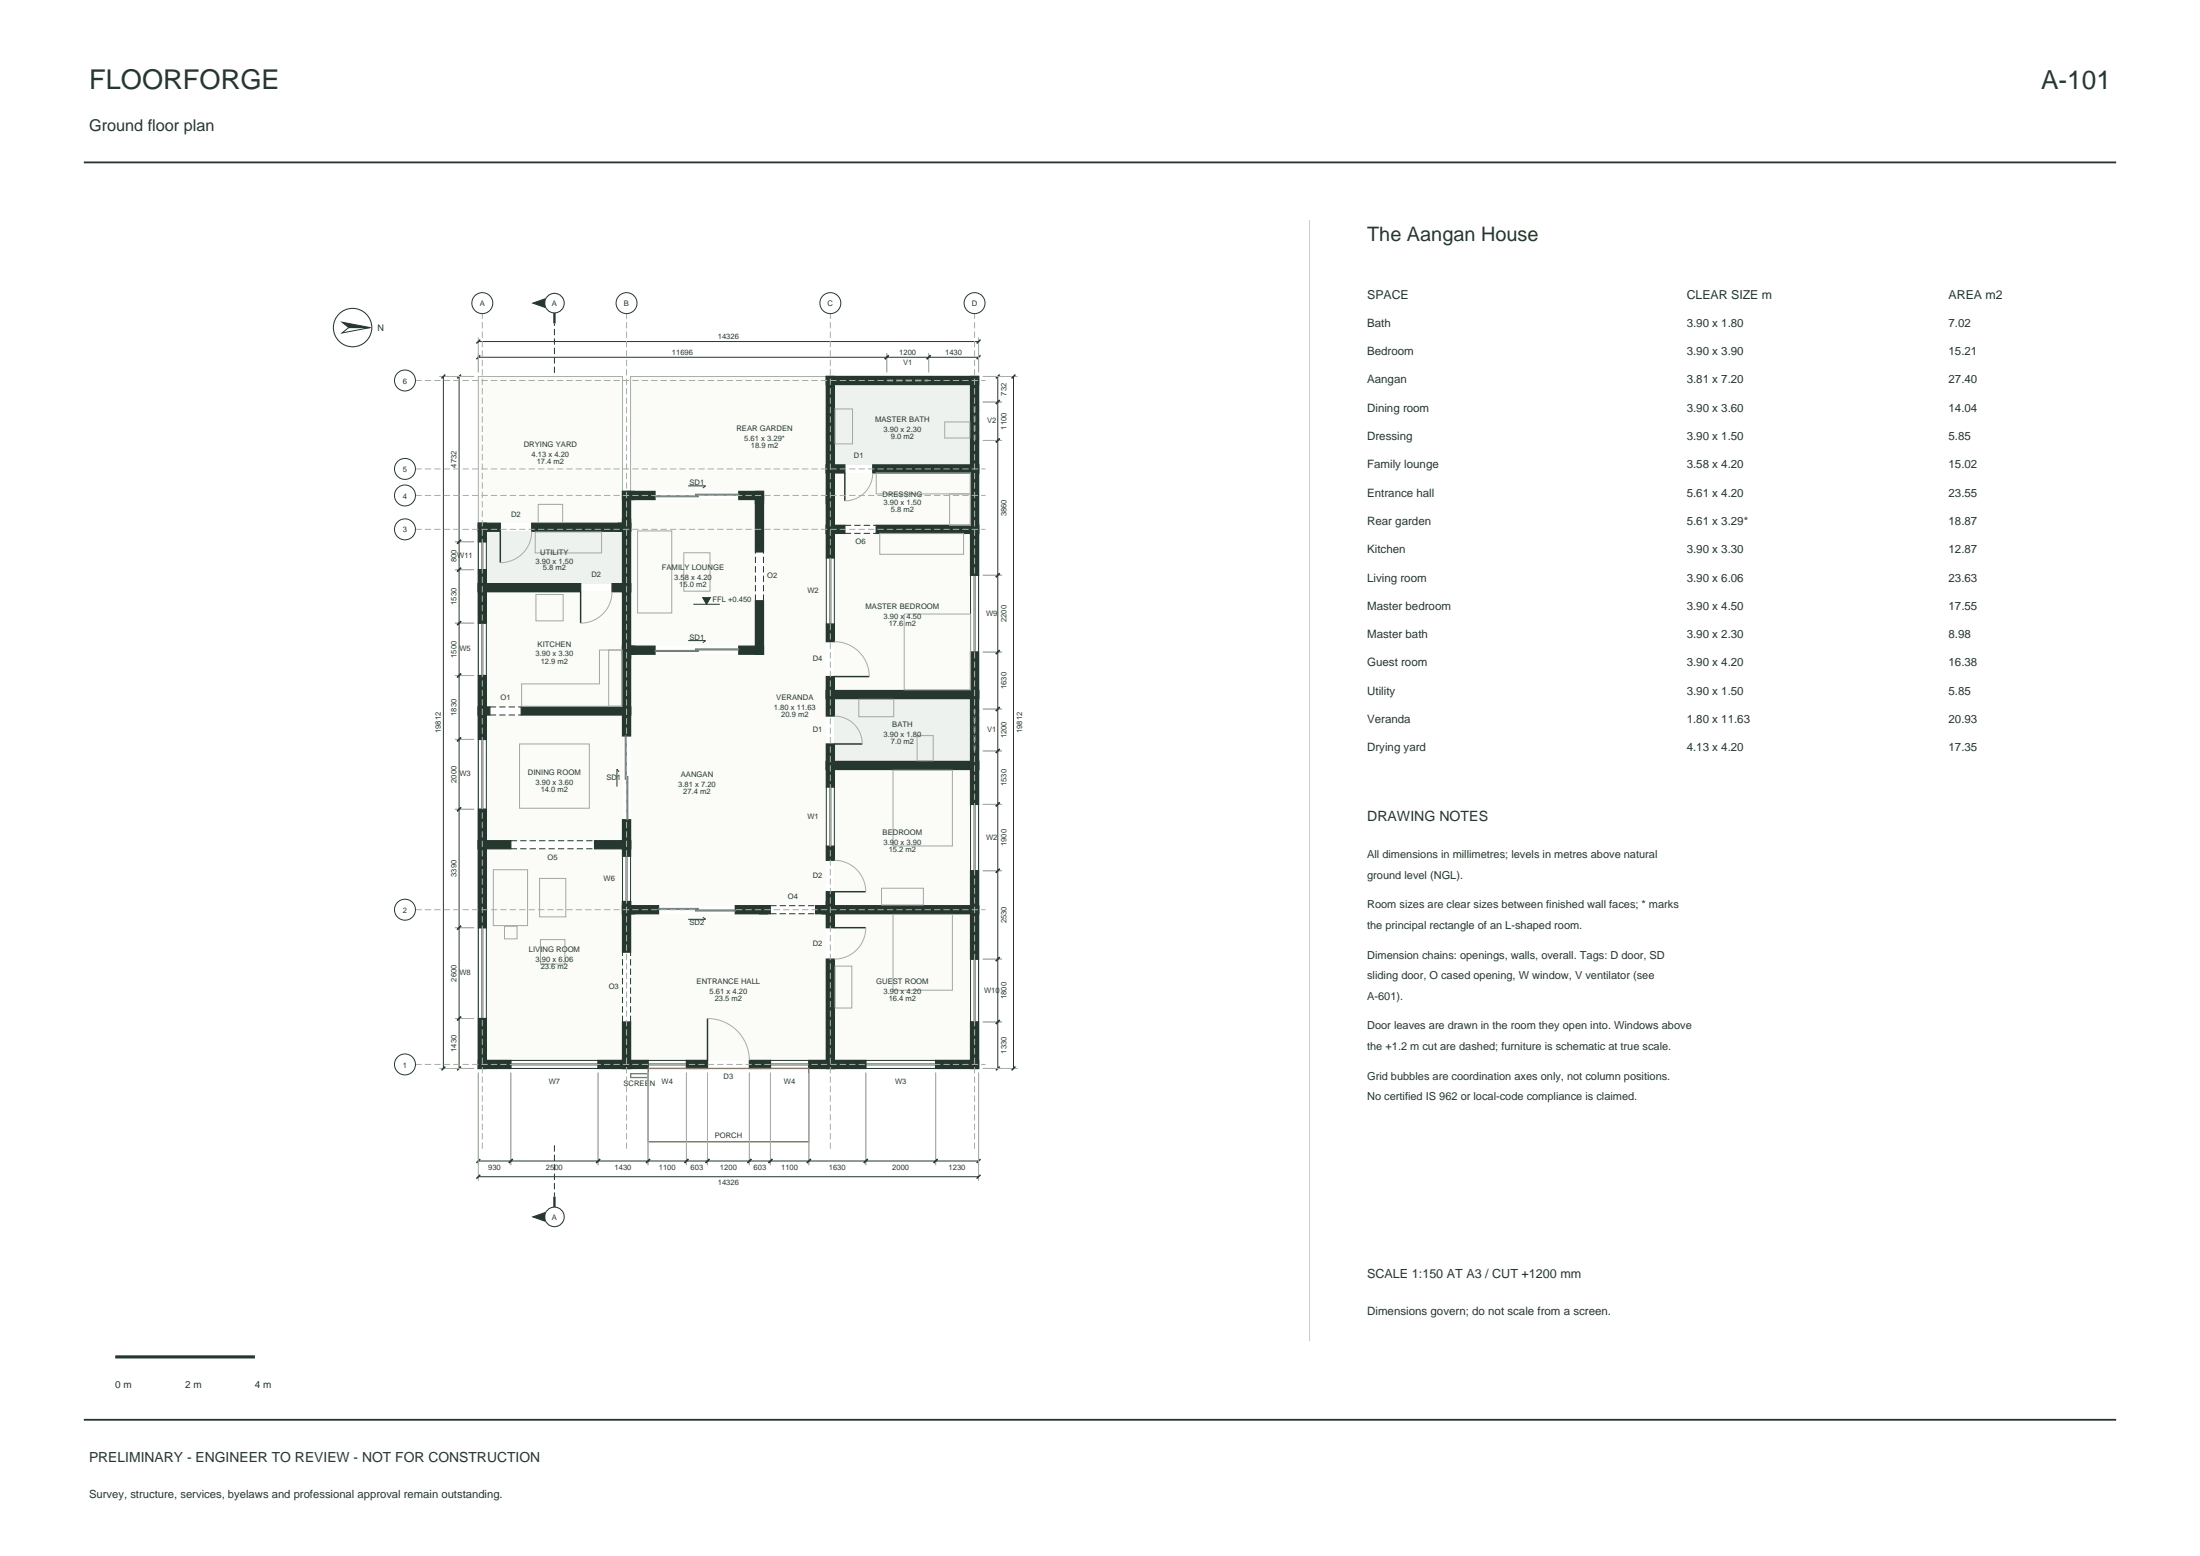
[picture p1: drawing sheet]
<svg xmlns="http://www.w3.org/2000/svg" width="420mm" height="297mm" viewBox="0 0 420 297" stroke-linecap="round" stroke-linejoin="round" font-family="sans-serif">
<path d="M16 31h388M16 271h388" fill="none" stroke="#25372f" stroke-width=".35"/>
<path d="M159.3 133.3h26v12h-26z" fill-rule="evenodd" fill="#eef2ef"/>
<g fill="#fbfbf7">
<path d="M159.3 146.9h26v26h-26z" fill-rule="evenodd"/>
<path d="M120.4 124.9h25.4v48h-25.4z" fill-rule="evenodd"/>
<path d="M92.8 136.5h26v24h-26z" fill-rule="evenodd"/>
<path d="M159.3 90.3h26v10h-26z" fill-rule="evenodd"/>
<path d="M120.4 95.3h23.8v28h-23.8z" fill-rule="evenodd"/>
<path d="M120.4 174.4h37.4v28h-37.4z" fill-rule="evenodd"/>
<path d="M120.4 71.9h37.4v23.4h-12v-1.5h-25.4z" fill-rule="evenodd"/>
<path d="M92.8 112.9h26v22h-26z" fill-rule="evenodd"/>
<path d="M92.8 162h26v40.4h-26z" fill-rule="evenodd"/>
<path d="M159.3 101.8h26v30h-26z" fill-rule="evenodd"/>
</g>
<path d="M159.3 73.4h26v15.3h-26z" fill-rule="evenodd" fill="#eef2ef"/>
<path d="M159.3 174.4h26v28h-26z" fill-rule="evenodd" fill="#fbfbf7"/>
<path d="M92.8 101.4h26v10h-26z" fill-rule="evenodd" fill="#eef2ef"/>
<g fill="#fbfbf7">
<path d="M145.8 95.3h12v77.6h-12z" fill-rule="evenodd"/>
<path d="M91.3 71.9h27.5v28h-27.5z" fill-rule="evenodd"/>
</g>
<path d="M91.3 71.9h27.5v21.9h1.6v-21.9h66.4v132h-95.5zM159.3 136.7a5.3 5.3 0 0 1 5.3 5.3M159.3 164.2a6 6 0 0 1 6 6" fill="none" stroke="#a8afa4" stroke-width=".19"/>
<g fill="#25372f" stroke="#25372f" stroke-width=".25">
<path d="M91.3 160.5h1.5v16.6h-1.5z" fill-rule="evenodd"/>
<path d="M91.3 194.4h1.5v9.5h-1.5z" fill-rule="evenodd"/>
<path d="M114.2 202.4h6.2v1.5h-6.2z" fill-rule="evenodd"/>
<path d="M91.3 202.4h6.2v1.5h-6.2z" fill-rule="evenodd"/>
<path d="M91.3 134.9h1.5v6.2h-1.5z" fill-rule="evenodd"/>
<path d="M91.3 154.5h1.5v7.5h-1.5z" fill-rule="evenodd"/>
<path d="M113.5 160.5h6.9v1.5h-6.9z" fill-rule="evenodd"/>
<path d="M91.3 160.5h6.2v1.5h-6.2z" fill-rule="evenodd"/>
<path d="M91.3 111.4h1.5v7.5h-1.5z" fill-rule="evenodd"/>
<path d="M91.3 128.9h1.5v7.6h-1.5z" fill-rule="evenodd"/>
<path d="M99.5 134.9h20.9v1.6h-20.9z" fill-rule="evenodd"/>
<path d="M91.3 134.9h2.2v1.6h-2.2z" fill-rule="evenodd"/>
<path d="M91.3 99.9h1.5v3.5h-1.5z" fill-rule="evenodd"/>
<path d="M91.3 108.7h1.5v4.2h-1.5z" fill-rule="evenodd"/>
<path d="M116.8 111.4h3.6v1.5h-3.6z" fill-rule="evenodd"/>
<path d="M91.3 111.4h19.5v1.5h-19.5z" fill-rule="evenodd"/>
<path d="M101.5 99.9h18.1v1.5h-18.1z" fill-rule="evenodd"/>
<path d="M91.3 99.9h4.2v1.5h-4.2z" fill-rule="evenodd"/>
<path d="M118.1 99.9h2.3v1.5h-2.3z" fill-rule="evenodd"/>
<path d="M118.8 172.9h1.6v8.8h-1.6z" fill-rule="evenodd"/>
<path d="M118.8 195.1h1.6v8.8h-1.6z" fill-rule="evenodd"/>
<path d="M154.4 202.4h4.9v1.5h-4.9z" fill-rule="evenodd"/>
<path d="M143.1 202.4h4v1.5h-4z" fill-rule="evenodd"/>
<path d="M118.8 202.4h4.9v1.5h-4.9z" fill-rule="evenodd"/>
<path d="M131 202.4h4.1v1.5h-4.1z" fill-rule="evenodd"/>
<path d="M118.8 172.1h1.6v2.3h-1.6z" fill-rule="evenodd"/>
<path d="M118.8 160.5h1.6v2.9h-1.6z" fill-rule="evenodd"/>
<path d="M118.8 172.1h1.6v1.5h-1.6z" fill-rule="evenodd"/>
<path d="M118.8 172.9h2.3v1.5h-2.3z" fill-rule="evenodd"/>
<path d="M140.4 172.9h6.1v1.5h-6.1z" fill-rule="evenodd"/>
<path d="M119.6 172.9h6.1v1.5h-6.1z" fill-rule="evenodd"/>
<path d="M155.7 172.9h2.8v1.5h-2.8z" fill-rule="evenodd"/>
<path d="M145 172.9h2v1.5h-2z" fill-rule="evenodd"/>
<path d="M157 172.9h2.3v1.5h-2.3z" fill-rule="evenodd"/>
<path d="M118.8 134.9h1.6v5.6h-1.6z" fill-rule="evenodd"/>
<path d="M118.8 156.5h1.6v5.5h-1.6z" fill-rule="evenodd"/>
<path d="M118.8 124.1h1.6v12.4h-1.6z" fill-rule="evenodd"/>
<path d="M118.8 123.3h1.6v2.3h-1.6z" fill-rule="evenodd"/>
<path d="M118.8 111.4h1.6v13.5h-1.6z" fill-rule="evenodd"/>
<path d="M118.8 123.3h2.3v1.6h-2.3z" fill-rule="evenodd"/>
<path d="M141 123.3h4.8v1.6h-4.8z" fill-rule="evenodd"/>
<path d="M119.6 123.3h5.4v1.6h-5.4z" fill-rule="evenodd"/>
<path d="M118.8 99.9h1.6v13h-1.6z" fill-rule="evenodd"/>
<path d="M118.8 99.1h1.6v2.3h-1.6z" fill-rule="evenodd"/>
<path d="M118.8 93.8h1.6v6.8h-1.6z" fill-rule="evenodd"/>
<path d="M118.8 93.8h2.3v1.5h-2.3z" fill-rule="evenodd"/>
<path d="M141 93.8h4.8v1.5h-4.8z" fill-rule="evenodd"/>
<path d="M119.6 93.8h5.4v1.5h-5.4z" fill-rule="evenodd"/>
<path d="M144.2 94.6h1.6v10.7h-1.6z" fill-rule="evenodd"/>
<path d="M144.2 114.7h1.6v10.2h-1.6z" fill-rule="evenodd"/>
<path d="M144.2 93.8h1.6v2.3h-1.6z" fill-rule="evenodd"/>
<path d="M157.8 172.9h1.5v4.2h-1.5z" fill-rule="evenodd"/>
<path d="M157.8 183.1h1.5v20.8h-1.5z" fill-rule="evenodd"/>
<path d="M178.6 202.4h8.2v1.5h-8.2z" fill-rule="evenodd"/>
<path d="M157.8 202.4h7.5v1.5h-7.5z" fill-rule="evenodd"/>
<path d="M157.8 172.1h1.5v2.3h-1.5z" fill-rule="evenodd"/>
<path d="M157.8 145.3h1.5v4.9h-1.5z" fill-rule="evenodd"/>
<path d="M157.8 170.2h1.5v3.4h-1.5z" fill-rule="evenodd"/>
<path d="M157.8 161.5h1.5v2.7h-1.5z" fill-rule="evenodd"/>
<path d="M157.8 172.9h29v1.5h-29z" fill-rule="evenodd"/>
<path d="M157.8 131.8h1.5v4.9h-1.5z" fill-rule="evenodd"/>
<path d="M157.8 142h1.5v4.9h-1.5z" fill-rule="evenodd"/>
<path d="M157.8 145.3h29v1.6h-29z" fill-rule="evenodd"/>
<path d="M157.8 100.3h1.5v6.2h-1.5z" fill-rule="evenodd"/>
<path d="M157.8 129.1h1.5v4.2h-1.5z" fill-rule="evenodd"/>
<path d="M157.8 119.1h1.5v3.4h-1.5z" fill-rule="evenodd"/>
<path d="M157.8 131.8h29v1.5h-29z" fill-rule="evenodd"/>
<path d="M157.8 94.6h1.5v7.2h-1.5z" fill-rule="evenodd"/>
<path d="M157.8 88.7h1.5v7.4h-1.5z" fill-rule="evenodd"/>
<path d="M167.3 100.3h19.5v1.5h-19.5z" fill-rule="evenodd"/>
<path d="M157.8 100.3h3.5v1.5h-3.5z" fill-rule="evenodd"/>
<path d="M157.8 71.9h1.5v18.4h-1.5z" fill-rule="evenodd"/>
<path d="M166.6 88.7h20.2v1.6h-20.2z" fill-rule="evenodd"/>
<path d="M157.8 88.7h3.5v1.6h-3.5z" fill-rule="evenodd"/>
<path d="M157.8 71.9h29v1.5h-29z" fill-rule="evenodd"/>
<path d="M185.3 172.9h1.5v10.2h-1.5z" fill-rule="evenodd"/>
<path d="M185.3 195.1h1.5v8.8h-1.5z" fill-rule="evenodd"/>
<path d="M185.3 145.3h1.5v8.2h-1.5z" fill-rule="evenodd"/>
<path d="M185.3 166.2h1.5v8.2h-1.5z" fill-rule="evenodd"/>
<path d="M185.3 131.8h1.5v15.1h-1.5z" fill-rule="evenodd"/>
<path d="M185.3 100.3h1.5v9.5h-1.5z" fill-rule="evenodd"/>
<path d="M185.3 124.5h1.5v8.8h-1.5z" fill-rule="evenodd"/>
<path d="M185.3 88.7h1.5v13.1h-1.5z" fill-rule="evenodd"/>
<path d="M185.3 71.9h1.5v18.4h-1.5z" fill-rule="evenodd"/>
</g>
<path d="M185.3 143.3v-8M186.8 143.3v-8" fill="none" stroke="#25372f" stroke-width=".19" stroke-dasharray="1.2 .6" stroke-linecap="butt"/>
<path d="M185.9 143.3v-8M186.2 143.3v-8" fill="none" stroke="#5f7d78" stroke-width=".19" stroke-dasharray="1.2 .6" stroke-linecap="butt"/>
<path d="M185.3 135.3h1.5M157.8 150.2h1.5v11.3h-1.5zM185.3 143.3h1.5M185.3 153.5h1.5v12.7h-1.5z" fill="none" stroke="#25372f" stroke-width=".19"/>
<path d="M159.3 142h5.3M159.3 170.2h6" fill="none" stroke="#25372f" stroke-width=".28"/>
<path d="M158.4 150.2v11.3M158.6 150.2v11.3M185.9 153.5v12.7M186.2 153.5v12.7" fill="none" stroke="#5f7d78" stroke-width=".19"/>
<g fill="#e3ebea" stroke="#5f7d78" stroke-width=".19">
<path d="M119.7 148.2h.2v8.3h-.2z" fill-rule="evenodd"/>
<path d="M119.4 140.5h.2v8.2h-.2z" fill-rule="evenodd"/>
</g>
<path d="M91.3 141.1h1.5v13.4h-1.5zM118.2 147.3l-.4-.5v3.3" fill="none" stroke="#25372f" stroke-width=".19"/>
<path d="M93.5 134.9h6M93.5 136.5h6" fill="none" stroke="#25372f" stroke-width=".19" stroke-dasharray="1.2 .6" stroke-linecap="butt"/>
<path d="M92 141.1v13.4M92.2 141.1v13.4" fill="none" stroke="#5f7d78" stroke-width=".19"/>
<path d="M161.3 90.3v5.3M135.1 194.4v8" fill="none" stroke="#25372f" stroke-width=".28"/>
<path d="M166.6 90.3a5.3 5.3 0 0 1-5.3 5.3M135.1 194.4a8 8 0 0 1 8 8" fill="none" stroke="#a8afa4" stroke-width=".19"/>
<g fill="#e3ebea" stroke="#5f7d78" stroke-width=".19">
<path d="M125 124.1h8.3v.3h-8.3z" fill-rule="evenodd"/>
<path d="M132.8 123.9h8.2v.2h-8.2z" fill-rule="evenodd"/>
</g>
<path d="M131.4 122.3h3.3l-.5 .4" fill="none" stroke="#25372f" stroke-width=".19"/>
<g fill="#e3ebea" stroke="#5f7d78" stroke-width=".19">
<path d="M125 94.6h8.3v.2h-8.3z" fill-rule="evenodd"/>
<path d="M132.8 94.3h8.2v.2h-8.2z" fill-rule="evenodd"/>
</g>
<path d="M131.4 92.7h3.3l-.5 .4" fill="none" stroke="#25372f" stroke-width=".19"/>
<path d="M144.2 114.7v-9.4M145.8 114.7v-9.4" fill="none" stroke="#25372f" stroke-width=".19" stroke-dasharray="1.2 .6" stroke-linecap="butt"/>
<g fill="#e3ebea" stroke="#5f7d78" stroke-width=".19">
<path d="M125.7 173.4h7.6v.2h-7.6z" fill-rule="evenodd"/>
<path d="M132.8 173.7h7.6v.2h-7.6z" fill-rule="evenodd"/>
</g>
<g fill="none" stroke="#25372f" stroke-width=".19">
<path d="M65.3 63.6l1.3-1.1h4.1zM84.6 71.9v132M87.6 71.9v132M91.3 68.2h95.5M91.3 65.2h95.5M169.3 71.9v1.5M177.3 71.9v1.5M185.3 76.7h1.5M190.5 71.9v132M193.5 71.9v132M185.3 84.1h1.5M91.3 103.4h1.5v5.3h-1.5z"/>
<path d="M91.3 118.9h1.5v10h-1.5zM132.4 115.3h5M157.8 106.5h1.5v12.6h-1.5zM185.3 109.8h1.5v14.7h-1.5zM91.3 177.1h1.5v17.3h-1.5zM118.8 163.4h1.6v8.7h-1.6zM134.2 175.1l.5 .4h-3.3M185.3 183.1h1.5v12h-1.5zM97.5 202.4h16.7v1.5h-16.7zM123.7 202.4h7.3v1.5h-7.3zM147.1 202.4h7.3v1.5h-7.3zM165.3 202.4h13.3v1.5h-13.3z"/>
<path d="M91.3 221.6h95.5M91.3 224.6h95.5"/>
<circle cx="92.1" cy="57.9" r="2"/>
<circle cx="119.6" cy="57.9" r="2"/>
<circle cx="158.5" cy="57.9" r="2"/>
<circle cx="186.1" cy="57.9" r="2"/>
<circle cx="77.3" cy="72.6" r="2"/>
<circle cx="77.3" cy="89.5" r="2"/>
<circle cx="77.3" cy="94.6" r="2"/>
<circle cx="77.3" cy="101" r="2"/>
<circle cx="77.3" cy="173.6" r="2"/>
<circle cx="77.3" cy="203.2" r="2"/>
</g>
<g fill="none" stroke="#5f7d78" stroke-width=".19">
<path d="M92 103.4v5.3M92 118.9v10M92.2 103.4v5.3M92.2 118.9v10M158.4 106.5v12.6M158.6 106.5v12.6M185.9 109.8v14.7M186.2 109.8v14.7M92 177.1v17.3M92.2 177.1v17.3M119.5 163.4v8.7M119.7 163.4v8.7"/>
<path d="M185.9 183.1v12M186.2 183.1v12M97.5 203.3h16.7M97.5 203.1h16.7M123.7 203.3h7.3M123.7 203.1h7.3M147.1 203.3h7.3M147.1 203.1h7.3M165.3 203.3h13.3M165.3 203.1h13.3"/>
</g>
<g fill="none" stroke="#25372f" stroke-width=".19" stroke-dasharray="1.2 .6" stroke-linecap="butt">
<path d="M105.8 71.2v-9.5M169.3 71.9h8M169.3 73.4h8M185.3 84.1v-7.4M186.8 84.1v-7.4M161.3 101.8h6M161.3 100.3h6M97.5 162h16M97.5 160.5h16M147 172.9h8.7M147 174.4h8.7M118.8 195.1v-13.4"/>
<path d="M120.4 195.1v-13.4M105.8 218.6v9.8"/>
</g>
<g fill="none" stroke="#25372f" stroke-width=".28">
<path d="M85 71.5l-.7 .7M88 71.5l-.7 .7M91.7 67.8l-.8 .8M91.7 64.8l-.8 .8M169.7 67.8l-.8 .8M177.7 67.8l-.8 .8M187.2 67.8l-.7 .8M187.2 64.8l-.7 .8M190.9 76.4l-.8 .7M190.9 71.5l-.8 .7M193.9 71.5l-.8 .7M190.9 83.7l-.8 .7"/>
<path d="M88 118.6l-.7 .7M88 108.4l-.7 .7M88 103l-.7 .8M95.5 101.4v6M110.8 112.9v6M190.9 109.4l-.8 .8M88 128.6l-.7 .7M159.3 129.1h6.7M190.9 135l-.8 .7M190.9 124.1l-.8 .7M88 154.1l-.7 .7M88 140.8l-.7 .7"/>
<path d="M190.9 153.2l-.8 .7M190.9 143l-.8 .7M88 176.7l-.7 .7M159.3 177.1h6M190.9 165.8l-.8 .8M88 194l-.7 .8M190.9 194.7l-.8 .7M190.9 182.7l-.8 .7M85 203.6l-.7 .7M88 203.6l-.7 .7M190.9 203.6l-.8 .7M193.9 203.6l-.8 .7"/>
<path d="M91.7 221.2l-.8 .8M91.7 224.2l-.8 .8M97.9 221.2l-.8 .8M114.5 221.2l-.7 .8M124.1 221.2l-.8 .8M131.4 221.2l-.7 .8M135.4 221.2l-.7 .8M143.4 221.2l-.7 .8M147.5 221.2l-.8 .8M154.8 221.2l-.7 .8M165.7 221.2l-.8 .8M179 221.2l-.7 .8"/>
<path d="M187.2 221.2l-.7 .8M187.2 224.2l-.7 .8"/>
</g>
<g fill="none" stroke="#a8afa4" stroke-width=".19">
<path d="M83.8 71.9h6.7M91.3 64.4v6.7M169.3 67.4v3.7M177.3 67.4v3.7M186.8 64.4v6.7M187.6 71.9h6.7M187.6 76.7h3.7M187.6 84.1h3.7M86.8 118.9h3.7M86.8 108.7h3.7M86.8 103.4h3.7M101.5 101.4a6 6 0 0 1-6 6"/>
<path d="M116.8 112.9a6 6 0 0 1-6 6M187.6 109.8h3.7M86.8 128.9h3.7M159.3 122.5a6.7 6.7 0 0 1 6.7 6.6M187.6 135.3h3.7M187.6 124.5h3.7M86.8 154.5h3.7M86.8 141.1h3.7M187.6 153.5h3.7M187.6 143.3h3.7M86.8 177.1h3.7M165.3 177.1a6 6 0 0 1-6 6"/>
<path d="M187.6 166.2h3.7M86.8 194.4h3.7M187.6 195.1h3.7M187.6 183.1h3.7M83.8 203.9h6.7M91.3 204.7v20.7M97.5 204.7v17.7M114.2 204.7v17.7M123.7 204.7v17.7M131 204.7v17.7M135.1 204.7v17.7M143.1 204.7v17.7"/>
<path d="M147.1 204.7v17.7M154.4 204.7v17.7M165.3 204.7v17.7M178.6 204.7v17.7M186.8 204.7v20.7M187.6 203.9h6.7"/>
</g>
<path d="M169.3 72.5h8M169.3 72.7h8M185.9 84.1v-7.4M186.2 84.1v-7.4" fill="none" stroke="#5f7d78" stroke-width=".19" stroke-dasharray="1.2 .6" stroke-linecap="butt"/>
<g fill="none" stroke="#a3aaa1" stroke-width=".19">
<path d="M159.4 78.1h3.4v6.6h-3.4zM102.7 96.3h4.7v3.4h-4.7zM167.3 90.3h18v4h-18zM180.4 80.5h4.8v3.1h-4.8zM181.3 94.3h4v6h-4zM102.2 101.5h12.6v4h-12.6zM102.3 113.5h5.2v5h-5.2zM121.7 101.3h6.5v15.7h-6.5zM130.5 105.5h5v7.3h-5zM168 101.8h16v4h-16zM172.6 117.2h12.7v14.5h-12.7zM99.6 130.5h14.8v-6.4h4.3v10.7h-19.1z"/>
<path d="M116.2 124.1h2.5v10.7h-2.5zM164 133.5h6.6v3.3h-6.6zM99.2 142h13.3v12.3h-13.3zM170.5 147h11.3v14.5h-11.3zM175.1 140.4h3.1v4.8h-3.1zM94.2 166h6.5v10.7h-6.5zM96.3 176.8h2.4v2.4h-2.4zM103 167.7h5v7.3h-5zM103.2 179.3h4.6v4.7h-4.6zM168.3 169.5h8v3.2h-8zM170.5 174.5h11.3v14.5h-11.3zM159.4 184.4h3.2v8h-3.2z"/>
</g>
<path d="M120.4 204.9h3.3v.8h-3.3zM123.7 203.9h30.7v14h-30.7z" fill="none" stroke="#9e653f" stroke-width=".25"/>
<path d="M79.3 72.6h108.9M79.3 94.6h108.9M79.3 89.5h108.9M79.3 101h108.9M79.3 173.6h108.9M79.3 203.2h108.9M92.1 219.3v-159.4M119.6 219.3v-159.4M158.5 219.3v-159.4M186.1 219.3v-159.4" fill="none" stroke="#a8afa4" stroke-width=".19" stroke-dasharray="1.2 .6" stroke-linecap="butt"/>
<g fill="#25372f" stroke="#25372f" stroke-width=".19">
<path d="M134.2 114.1h1.4l-.7 1.2z"/>
<path d="M101.7 232.3l2.3-.8v1.6z"/>
<path d="M101.7 57.9l2.3-.8v1.6z"/>
<path d="M65.3 61.5l5.4 1h-4.1z"/>
</g>
<path d="M105.8 59.7v2M105.8 228.4v2" fill="none" stroke="#25372f" stroke-width=".45"/>
<g fill="none" stroke="#25372f" stroke-width=".2">
<circle cx="105.8" cy="57.9" r="1.87"/>
<circle cx="67.3" cy="62.5" r="3.7"/>
<circle cx="105.8" cy="232.3" r="1.87"/>
</g>
<path d="M250 42v214" fill="none" stroke="#c9d0c7" stroke-width=".2"/>
<path d="M22 259h26.7" fill="none" stroke="#25372f" stroke-width=".6"/>
<text font-size="5.2" fill="#25372f" x="17" y="17">FLOORFORGE</text>
<text font-size="5" fill="#25372f" x="389.7" y="17">A-101</text>
<text font-size="3.8" fill="#25372f" x="261" y="46">The Aangan House</text>
<text font-size="3.1" fill="#25372f" x="17" y="25">Ground floor plan</text>
<text font-size="2.7" fill="#25372f" x="261" y="156.8">DRAWING NOTES</text>
<text font-size="2.6" fill="#25372f" x="17" y="279">PRELIMINARY - ENGINEER TO REVIEW - NOT FOR CONSTRUCTION</text>
<text font-size="2.4" fill="#25372f" x="261" y="244">SCALE 1:150 AT A3 / CUT +1200 mm</text>
<g font-size="2.3" fill="#25372f">
<text x="261" y="57">SPACE</text>
<text x="322" y="57">CLEAR SIZE m</text>
<text x="372" y="57">AREA m2</text>
</g>
<g font-size="2.2" fill="#25372f">
<text x="261" y="62.4">Bath</text>
<text x="322" y="62.4">3.90 x 1.80</text>
<text x="372" y="62.4">7.02</text>
<text x="261" y="67.8">Bedroom</text>
<text x="322" y="67.8">3.90 x 3.90</text>
<text x="372" y="67.8">15.21</text>
<text x="261" y="73.2">Aangan</text>
<text x="322" y="73.2">3.81 x 7.20</text>
<text x="372" y="73.2">27.40</text>
<text x="261" y="78.6">Dining room</text>
<text x="322" y="78.6">3.90 x 3.60</text>
<text x="372" y="78.6">14.04</text>
<text x="261" y="84">Dressing</text>
<text x="261" y="89.4">Family lounge</text>
<text x="322" y="84">3.90 x 1.50</text>
<text x="322" y="89.4">3.58 x 4.20</text>
<text x="372" y="84">5.85</text>
<text x="372" y="89.4">15.02</text>
<text x="261" y="94.8">Entrance hall</text>
<text x="322" y="94.8">5.61 x 4.20</text>
<text x="372" y="94.8">23.55</text>
<text x="261" y="100.2">Rear garden</text>
<text x="322" y="100.2">5.61 x 3.29*</text>
<text x="372" y="100.2">18.87</text>
<text x="261" y="105.6">Kitchen</text>
<text x="322" y="105.6">3.90 x 3.30</text>
<text x="372" y="105.6">12.87</text>
<text x="261" y="111">Living room</text>
<text x="322" y="111">3.90 x 6.06</text>
<text x="372" y="111">23.63</text>
<text x="261" y="116.4">Master bedroom</text>
<text x="322" y="116.4">3.90 x 4.50</text>
<text x="372" y="116.4">17.55</text>
<text x="261" y="121.8">Master bath</text>
<text x="322" y="121.8">3.90 x 2.30</text>
<text x="372" y="121.8">8.98</text>
<text x="261" y="127.2">Guest room</text>
<text x="322" y="127.2">3.90 x 4.20</text>
<text x="372" y="127.2">16.38</text>
<text x="261" y="132.6">Utility</text>
<text x="261" y="138">Veranda</text>
<text x="322" y="132.6">3.90 x 1.50</text>
<text x="322" y="138">1.80 x 11.63</text>
<text x="372" y="132.6">5.85</text>
<text x="372" y="138">20.93</text>
<text x="261" y="143.4">Drying yard</text>
<text x="322" y="143.4">4.13 x 4.20</text>
<text x="372" y="143.4">17.35</text>
<text x="261" y="251">Dimensions govern; do not scale from a screen.</text>
</g>
<g font-size="2.1" fill="#25372f">
<text x="261" y="163.8">All dimensions in millimetres; levels in metres above natural</text>
<text x="261" y="167.7">ground level (NGL).</text>
<text x="261" y="173.4">Room sizes are clear sizes between finished wall faces; * marks</text>
<text x="261" y="177.3">the principal rectangle of an L-shaped room.</text>
<text x="261" y="183">Dimension chains: openings, walls, overall. Tags: D door, SD</text>
<text x="261" y="186.9">sliding door, O cased opening, W window, V ventilator (see</text>
<text x="261" y="190.8">A-601).</text>
<text x="261" y="196.5">Door leaves are drawn in the room they open into. Windows above</text>
<text x="261" y="200.4">the +1.2 m cut are dashed; furniture is schematic at true scale.</text>
<text x="261" y="206.1">Grid bubbles are coordination axes only, not column positions.</text>
<text x="261" y="210">No certified IS 962 or local-code compliance is claimed.</text>
<text x="17" y="286">Survey, structure, services, byelaws and professional approval remain outstanding.</text>
</g>
<g font-size="1.9" fill="#25372f">
<text x="22" y="265">0 m</text>
<text x="35.3" y="265">2 m</text>
<text x="48.7" y="265">4 m</text>
</g>
<text font-size="1.7" fill="#25372f" x="72.1" y="63.1">N</text>
<g font-size="1.5" fill="#25372f">
<text x="91.6" y="58.5">A</text>
<text x="105.4" y="58.4">A</text>
<text x="119.1" y="58.5">B</text>
<text x="158" y="58.5">C</text>
<text x="185.5" y="58.5">D</text>
<text x="76.9" y="73.2">6</text>
<text x="140.6" y="82.3">REAR GARDEN</text>
<text x="167.1" y="80.6">MASTER BATH</text>
<text x="100" y="85.4">DRYING YARD</text>
<text x="76.9" y="95.2">4</text>
<text x="76.9" y="90.1">5</text>
<text x="76.9" y="101.6">3</text>
<text x="126.4" y="108.8">FAMILY LOUNGE</text>
<text x="165.2" y="116.3">MASTER BEDROOM</text>
<text x="102.6" y="123.4">KITCHEN</text>
<text x="148.2" y="133.6">VERANDA</text>
<text x="170.3" y="138.8">BATH</text>
<text x="100.8" y="148">DINING ROOM</text>
<text x="130" y="148.4">AANGAN</text>
<text x="168.5" y="159.4">BEDROOM</text>
<text x="76.9" y="174.2">2</text>
<text x="101" y="181.7">LIVING ROOM</text>
<text x="133" y="187.9">ENTRANCE HALL</text>
<text x="167.3" y="187.9">GUEST ROOM</text>
<text x="76.9" y="203.8">1</text>
<text x="105.4" y="232.8">A</text>
</g>
<g font-size="1.4" fill="#25372f">
<text x="137.1" y="64.7">14326</text>
<text x="128.3" y="67.7">11696</text>
<text x="171.7" y="67.7">1200</text>
<text x="172.4" y="69.7">V1</text>
<text x="180.4" y="67.7">1430</text>
<text x="192.2" y="75.5" transform="rotate(-90 192.2 75.5)">732</text>
<text x="168.7" y="82.4">3.90 x 2.30</text>
<text x="170.1" y="83.8">9.0 m2</text>
<text x="188.5" y="80.8">V2</text>
<text x="192.2" y="82" transform="rotate(-90 192.2 82)">1100</text>
<text x="87.2" y="89.2" transform="rotate(-90 87.2 89.2)">4732</text>
<text x="101.5" y="87.2">4.13 x 4.20</text>
<text x="102.5" y="88.6">17.4 m2</text>
<text x="142.1" y="84.2">5.61 x 3.29*</text>
<text x="143.3" y="85.6">18.9 m2</text>
<text x="163" y="87.5">D1</text>
<text x="131.6" y="92.5">SD1</text>
<text x="168.5" y="94.9">DRESSING</text>
<text x="97.6" y="98.6">D2</text>
<text x="168.7" y="96.4">3.90 x 1.50</text>
<text x="170.1" y="97.7">5.8 m2</text>
<text x="192.2" y="98.6" transform="rotate(-90 192.2 98.6)">3860</text>
<text x="87.2" y="107.3" transform="rotate(-90 87.2 107.3)">800</text>
<text x="87.3" y="106.5">W11</text>
<text x="102.3" y="107.6">3.90 x 1.50</text>
<text x="103.1" y="106">UTILITY</text>
<text x="163.3" y="103.9">O6</text>
<text x="103.6" y="108.8">5.8 m2</text>
<text x="112.9" y="110.1">D2</text>
<text x="128.7" y="110.7">3.58 x 4.20</text>
<text x="129.7" y="112.1">15.0 m2</text>
<text x="146.5" y="110.4">O2</text>
<text x="154.1" y="113.2">W2</text>
<text x="87.2" y="115.5" transform="rotate(-90 87.2 115.5)">1530</text>
<text x="136" y="114.9">FFL +0.450</text>
<text x="168.7" y="118.2">3.90 x 4.50</text>
<text x="169.7" y="119.6">17.6 m2</text>
<text x="188.3" y="117.5">W9</text>
<text x="192.2" y="118.8" transform="rotate(-90 192.2 118.8)">2200</text>
<text x="87.2" y="125.6" transform="rotate(-90 87.2 125.6)">1500</text>
<text x="87.7" y="124.3">W5</text>
<text x="102.3" y="125.3">3.90 x 3.30</text>
<text x="131.6" y="122.1">SD1</text>
<text x="103.2" y="126.7">12.9 m2</text>
<text x="155.2" y="126.2">D4</text>
<text x="192.2" y="131.5" transform="rotate(-90 192.2 131.5)">1630</text>
<text x="87.2" y="136.7" transform="rotate(-90 87.2 136.7)">1830</text>
<text x="95.5" y="133.7">O1</text>
<text x="147.8" y="135.5">1.80 x 11.63</text>
<text x="149.1" y="136.9">20.9 m2</text>
<text x="84.2" y="139.9" transform="rotate(-90 84.2 139.9)">19812</text>
<text x="155.2" y="139.7">D1</text>
<text x="168.7" y="140.7">3.90 x 1.80</text>
<text x="170.1" y="142.1">7.0 m2</text>
<text x="188.5" y="139.7">V1</text>
<text x="192.2" y="141" transform="rotate(-90 192.2 141)">1200</text>
<text x="195.2" y="139.9" transform="rotate(-90 195.2 139.9)">19812</text>
<text x="87.2" y="149.4" transform="rotate(-90 87.2 149.4)">2000</text>
<text x="87.7" y="148.2">W3</text>
<text x="102.3" y="149.8">3.90 x 3.60</text>
<text x="115.8" y="148.9">SD1</text>
<text x="103.2" y="151.2">14.0 m2</text>
<text x="129.5" y="150.2">3.81 x 7.20</text>
<text x="130.4" y="151.6">27.4 m2</text>
<text x="192.2" y="150.1" transform="rotate(-90 192.2 150.1)">1530</text>
<text x="154.1" y="156.3">W1</text>
<text x="168.7" y="161.2">3.90 x 3.90</text>
<text x="188.3" y="160.3">W2</text>
<text x="192.2" y="161.5" transform="rotate(-90 192.2 161.5)">1900</text>
<text x="87.2" y="167.4" transform="rotate(-90 87.2 167.4)">3390</text>
<text x="104.5" y="164.1">O5</text>
<text x="155.2" y="167.6">D2</text>
<text x="169.7" y="162.6">15.2 m2</text>
<text x="115.2" y="168.1">W6</text>
<text x="150.4" y="171.6">O4</text>
<text x="131.6" y="176.5">SD2</text>
<text x="192.2" y="176.3" transform="rotate(-90 192.2 176.3)">2530</text>
<text x="102.3" y="183.6">3.90 x 6.06</text>
<text x="103.2" y="185">23.6 m2</text>
<text x="155.2" y="180.5">D2</text>
<text x="87.2" y="187.4" transform="rotate(-90 87.2 187.4)">2600</text>
<text x="87.7" y="186.1">W8</text>
<text x="116.2" y="188.8">O3</text>
<text x="135.5" y="189.8">5.61 x 4.20</text>
<text x="136.4" y="191.2">23.5 m2</text>
<text x="168.7" y="189.8">3.90 x 4.20</text>
<text x="169.7" y="191.2">16.4 m2</text>
<text x="187.9" y="189.5">W10</text>
<text x="192.2" y="190.7" transform="rotate(-90 192.2 190.7)">1800</text>
<text x="87.2" y="200.8" transform="rotate(-90 87.2 200.8)">1430</text>
<text x="192.2" y="201.1" transform="rotate(-90 192.2 201.1)">1330</text>
<text x="104.8" y="206.9">W7</text>
<text x="119" y="207.3">SCREEN</text>
<text x="126.3" y="206.9">W4</text>
<text x="138.1" y="206">D3</text>
<text x="149.7" y="206.9">W4</text>
<text x="170.9" y="206.9">W3</text>
<text x="136.4" y="217.1">PORCH</text>
<text x="93.2" y="223.3">930</text>
<text x="104.2" y="223.3">2500</text>
<text x="117.3" y="223.3">1430</text>
<text x="125.8" y="223.3">1100</text>
<text x="131.8" y="223.3">603</text>
<text x="137.1" y="226.3">14326</text>
<text x="137.5" y="223.3">1200</text>
<text x="143.9" y="223.3">603</text>
<text x="149.1" y="223.3">1100</text>
<text x="158.2" y="223.3">1630</text>
<text x="170.3" y="223.3">2000</text>
<text x="181.1" y="223.3">1230</text>
</g>
</svg>
